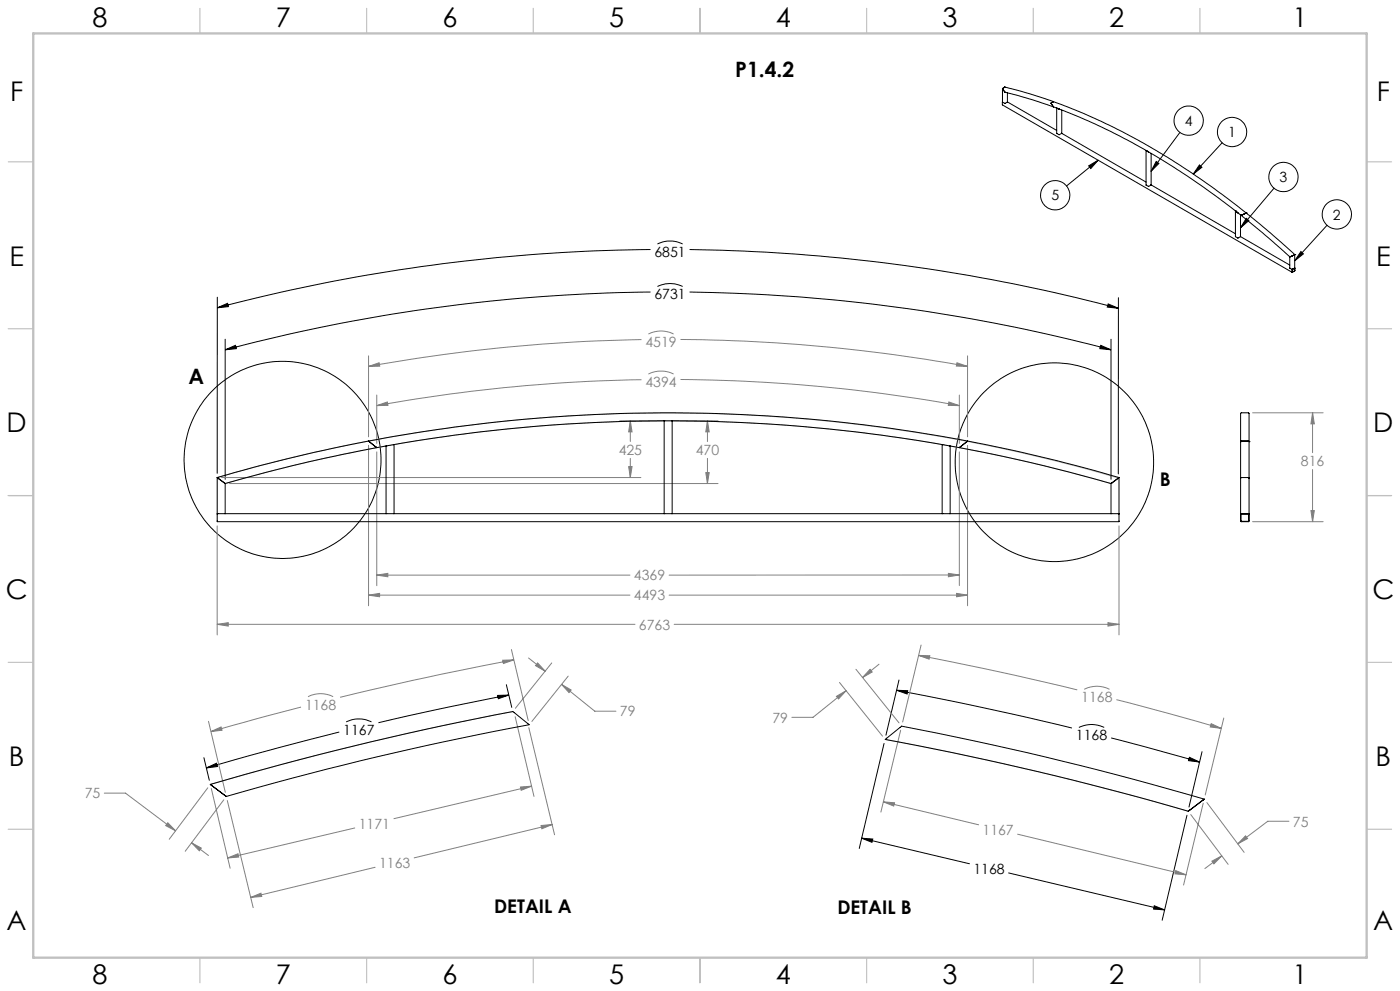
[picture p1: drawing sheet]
<svg xmlns="http://www.w3.org/2000/svg" width="420mm" height="297mm" viewBox="0 0 420 297" stroke-linecap="round" stroke-linejoin="round" font-family="sans-serif">
<g fill="none" stroke="#000" stroke-width=".3">
<path d="M354 39.7l-8.7 11.7M326.6 49.7l2.9-1.7-2.3 2.5zM329.5 48l-9.5 7.7M346.9 48.4l.8 .6-2.4 2.4zM359.8 49.4l.8 .7-2.6 2.1zM366.6 42.8l-8.6 9.4M382.2 56.4l-10.1 11.9M195.2 74.8a529.7 529.7 0 0 0-130 17.4M197.2 73.1a8.5 8.5 0 0 1 7.6 0M206.9 74.8a528.1 528.1 0 0 1 128.6 17.6M373.9 65.4l.7 .7-2.5 2.2zM390.3 75.4l.7 .7-2.6 2.1z"/>
<path d="M398.1 67.5l-9.7 10.7M65.2 89.1v52.7M65.2 92.2l3.1-1.3 .2 1zM195.2 87.5a519.4 519.4 0 0 0-127.6 17.3M197.2 85.9a8.5 8.5 0 0 1 7.6 0M206.9 87.5a520.5 520.5 0 0 1 126.4 17.3M332.5 91.1l3 1.3-3.3-.4zM335.5 89.2v52.8M67.6 101.7v41.9M67.6 104.8l3-1.3 .3 1zM330.2 103.5l3.1 1.3-3.3-.3zM333.3 101.7v41.9"/>
<path d="M101.8 219.4l-17.8 4.6-22.1 6.1M103.9 216.4a8.6 8.6 0 0 1 7.5 0M149.3 208.4l3.3-.1-3.1 1.1zM151.9 205.2l1.6 6.8M152.6 208.3l-21.7 4.4-17.4 3.9M269 206.9l3.3 .1-.2 1zM269 206.9l22 4.3 30.6 7M269.7 203.8l-3.9 16.5M323.7 218a8.6 8.6 0 0 1 7.6 0M61.2 227.1l1.6 6.8M61.9 230.1l3-1.4 .3 1zM265.2 222.8l-7.4 31.5"/>
<path d="M333.3 221.2l26.6 7.2M356.8 227l3.1 1.4-3.3-.4zM360.6 225.3l-3.9 16.6M258.5 251.2l3.3 .3-.2 .9zM258.5 251.2l32.3 7.7M356.1 244.3l-7.4 31.5M302.6 261.6l46.8 11.1M346.3 271.5l3.1 1.2-3.3-.3z"/>
<circle cx="356.6" cy="36.2" r="4.4"/>
<circle cx="369.6" cy="39.6" r="4.4"/>
<circle cx="316.6" cy="58.5" r="4.4"/>
<circle cx="385" cy="53" r="4.4"/>
<circle cx="401.1" cy="64.2" r="4.4"/>
<circle cx="84.8" cy="137.8" r="29.5"/>
<circle cx="316.3" cy="138.5" r="29.8"/>
</g>
<g fill="none" stroke="#808080" stroke-width=".3">
<path d="M110.6 109.8l3.1-1.1 .2 1zM110.6 106.6v24.3M113 118.4v14.5M192.4 101.8a502.9 502.9 0 0 0-81.8 8M192.4 113.8a492.3 492.3 0 0 0-79.4 7.8M194.5 100.1a8.2 8.2 0 0 1 7.6 0M194.5 112.1a8.5 8.5 0 0 1 7.6 0M204.2 101.7a505.4 505.4 0 0 1 86.1 8.1M204.2 113.7a488.5 488.5 0 0 1 83.6 7.9M287.1 108.7l3.2 1.1-3.4-.1zM287.8 118.4v14.5M290.3 106.6v24.3"/>
<path d="M110.6 133.5v48M113 121.6l3.2-1.1 .2 1zM113 135.4v40.1M185.9 126.1h13.3M188.6 139.8h1l-.5 3.3zM189.1 126.1l.5 3.3h-1zM189.1 126.1v6.2M189.1 137.4v5.7M201.7 126.1h13.7M212.2 126.1l.6 3.3h-1.1zM212.2 126.1v6.2M212.2 137.4v7.5"/>
<path d="M284.7 120.5l3.1 1.1-3.3-.1zM287.8 135.4v40.1M290.3 133.5v48M375.8 123.7h21.1M393.8 123.7l.5 3.3h-1zM393.8 123.7v12M65.2 157.6v32.7M66.4 143.1h125.9M68.8 144.9h146.6M211.7 141.6h1.1l-.6 3.3zM335.7 157.6v32.7M375.8 156.3h21.1"/>
<path d="M393.3 153h1l-.5 3.3zM393.8 140.7v15.6M110.6 178.4l3.3-.6v1.1zM110.6 178.4h78.4M113 172.4l3.3-.6v1.1zM113 172.4h76M200.7 178.4h89.6M284.5 171.8l3.3 .5-3.3 .6zM287 177.8l3.3 .6-3.3 .5zM287.8 172.3l-87.1 .1M65.2 187.1l3.3-.5v1zM65.2 187.1h125.3"/>
<path d="M150.8 197.9l3.4-.1-3.2 1.1zM153.4 194.7l5.1 21.3M154.2 197.8l-21.8 4.3-30.4 6.9M158.6 197.2l4.9 4M161.3 198.7l2.2 2.5-2.8-1.7zM165.5 198.7l-10.9 13.6M202.2 187.1h133.5M263.7 199.1l-4.9 4M275.6 196.4l3.3 .1-.2 1.1zM275.6 196.4l28.6 5.9 19 4.5M276.3 193.3l-5.5 23.1M332.4 186.6l3.3 .5-3.3 .5z"/>
<path d="M62.5 216.2l5.1 21.3M63.3 219.2l3-1.3 .3 1zM90.3 211.9l-27 7.3M92.4 208.8a8.2 8.2 0 0 1 7.5 0M154.6 214.8l5.6 23.9M158.6 218.1l7.8 32.1M168.5 205.1l2.8 1.7-.6 .8zM168.5 205.1l9.9 8h6.4M170.5 202.6l-10.9 13.6M250.9 208.7l2.9-1.7-2.2 2.5zM251.8 204.5l13 16.1M253.8 207l-9.9 8h-6.3"/>
<path d="M256.8 200.6l12.9 16M261 200.6l.7 .8-2.9 1.7zM270.2 218.9l-5.9 24.5M325.3 206.6a8.3 8.3 0 0 1 7.5 0M334.9 209.7l31.5 8.6M363.4 216.9l3 1.4-3.3-.4zM367.1 215.2l-5.5 23.1M31.3 237.7h6.3l15.1 11.3M62.3 236.1l-11.5 15.4M63.4 236.3l5.6 23.9M67.1 239.7l-11.5 15.4M68.2 239.9l7.8 32.1"/>
<path d="M156.1 235.9l3.4-.3-3.1 1.3zM159.5 235.6l-41.3 9.8M50.3 246.6l2.4 2.4-3-1.6zM57.5 252.6l2.9 1.6-.6 .8zM57.5 252.6l5 3.8M68.3 257.1l3.1-1.2 .2 1zM106.4 248.1l-38.1 9M112.5 259.9l-37.3 9.1M162.3 247.4l3.3-.3-3 1.3zM165.6 247.1l-41.4 10M265 240.3l3.4 .3-.3 1zM265 240.3l28.6 6.9"/>
<path d="M305.3 250l50.5 12.2M357.2 244.1l11.2 14.9M361 240.7l-5.9 24.6M362.1 240.5l11.1 14.9M363.6 258.1l2.9-1.6-2.3 2.4zM366.5 256.5l-5 3.8M373.7 250.5l.6 .8-3 1.6zM386.7 246.1h-6.4l-9 6.8M75.2 269l3.1-1.3 .2 1zM352.7 260.9l3.1 1.3-3.3-.3z"/>
</g>
<path d="M65.2 143.1a480.1 480.1 0 0 1 270.3 .2M67.6 144.9a478.8 478.8 0 0 1 265.7 0M153.8 213.3a967.8 967.8 0 0 0-90.7 21.8M265.5 221.6a958.5 958.5 0 0 1 90.9 21.5" fill="none" stroke="#c0c0c0" stroke-width=".3"/>
<g fill="none" stroke="#c0c0c0" stroke-width=".35">
<path d="M60 2.5v7.5M110 2.5v7.5M160 2.5v7.5M210 2.5v7.5M260 2.5v7.5M310 2.5v7.5M360 2.5v7.5M2.5 48.5h7.5M410 48.5h7.5M2.5 98.5h7.5M410 98.5h7.5M2.5 148.5h7.5"/>
<path d="M410 148.5h7.5M2.5 198.5h7.5M410 198.5h7.5M2.5 248.5h7.5M410 248.5h7.5M60 287v7.5M110 287v7.5M160 287v7.5M210 287v7.5M260 287v7.5M310 287v7.5M360 287v7.5"/>
</g>
<path d="M10 10h400v277h-400z" fill="none" stroke="#c0c0c0" stroke-width=".7"/>
<g fill="#000">
<path d="M359.8 49.4l.8 .7-2.6 2.1zM390.3 75.4l.7 .7-2.6 2.1zM373.9 65.4l.8 .7-2.6 2.2zM346.9 48.4l.8 .6-2.4 2.4zM326.6 49.7l2.9-1.7-2.3 2.5z"/>
<path d="M332.5 91.1l3 1.3-3.3-.4zM65.2 92.2l3.1-1.3 .2 1zM330.2 103.5l3.1 1.3-3.3-.3zM67.6 104.8l3-1.3 .3 1zM149.3 208.4l3.3-.1-3.1 1.1zM61.9 230.1l3-1.4 .3 1zM258.5 251.2l3.3 .3-.2 .9zM346.3 271.5l3.1 1.2-3.3-.3zM356.8 227l3.1 1.4-3.3-.4zM269 206.9l3.3 .1-.2 1z"/>
</g>
<g fill="#808080">
<path d="M211.7 141.6h1.1l-.6 3.3zM212.2 126.1l.6 3.3h-1.1zM188.6 139.8h1l-.5 3.3zM189.1 126.1l.5 3.3h-1z"/>
<path d="M65.2 187.1l3.3-.5v1zM332.4 186.6l3.3 .5-3.3 .5zM287.1 108.7l3.2 1.1-3.4-.1zM110.6 109.8l3.1-1.1 .2 1zM284.7 120.5l3.1 1.1-3.3-.1zM113 121.6l3.2-1.1 .2 1zM113 172.4l3.3-.6v1.1zM284.5 171.8l3.3 .5-3.3 .6zM110.6 178.4l3.3-.6v1.1zM287 177.8l3.3 .6-3.3 .5zM393.8 123.7l.5 3.3h-1zM393.3 153h1l-.5 3.3zM75.2 269l3.1-1.3 .2 1zM162.3 247.4l3.3-.3-3 1.3zM68.3 257.1l3.1-1.2 .2 1zM156.1 235.9l3.4-.3-3.1 1.3zM150.8 197.9l3.4-.1-3.2 1.1zM63.3 219.2l3-1.3 .3 1zM161.3 198.7l2.2 2.5-2.8-1.7zM168.5 205.1l2.8 1.7-.6 .8zM50.3 246.6l2.4 2.4-3-1.6zM57.5 252.6l2.9 1.6-.6 .8zM363.6 258.1l2.9-1.6-2.3 2.4zM373.7 250.5l.6 .8-3 1.6zM250.9 208.7l2.9-1.7-2.2 2.5zM261 200.6l.7 .8-2.9 1.7zM265 240.3l3.4 .3-.3 1zM352.7 260.9l3.1 1.3-3.3-.3zM363.4 216.9l3 1.4-3.3-.4zM275.6 196.4l3.3 .1-.2 1.1z"/>
</g>
<g fill="none" stroke="#000" stroke-width=".3">
<path d="M300.7 31.4h.1M300.7 31.4l87 50.2M300.7 30.5l.7 .5 .8-.5M300.7 30.5v.9M300.7 26.6v3.9M300.8 26.6l.6 1 8 2.2 6.7 2.3M300.8 26.5v.1M301.4 26.1h.1M301.4 26.1l-.6 .4M301.5 26.1l7.3 2 7.3 2.4M302.2 27.8v2.7M302.2 30.5l14.8 8.6"/>
<path d="M315.3 30.9v.1M315.3 31l.7 1M316 32l.1 .1M316.1 30.5l8.7 3.4 5.6 2.5 12.6 6.5 7.2 4.2 7.1 4.6 9.4 6.6 7.1 5.5M316.1 32.1l12.5 5.1 7.1 3.5 7.9 4.3 7.9 4.7 6.3 4.2 7.9 5.5 6.6 5.1M316.1 30.5l-.8 .4M317 40h.1M317.1 32.4l.6 .3M317.7 32.7h.1M317.7 32.7l-.7-.3v7.6M318.5 40l-.7 .4-.8-.4M318.5 33v7"/>
<path d="M318.5 40l25.3 14.6M343.8 45.1v10.4l.8 .4 .7-.4M343.8 45.1l.1 .1M343.9 45.2l.7 .3M343.9 45.1l.6 .4M344.5 45.5h.1M345.3 55.4h.1M345.3 46v9.4M345.3 55.4l25.3 14.7M370.7 63.2h.1M370.7 63.2l.6 .5M371.3 63.8l-.7-.6v7.7l.8 .4 .7-.4"/>
<path d="M371.3 63.8h.1M371.3 63.7v.1M372.1 64.4v6.5M372.1 70.9l14.8 8.5M372.3 64.5h.1M372.3 64.5l6.5 5.3 8.1 7.1M372.4 64.5h.1M373 64.3l-.7 .2M373 64.3l-.6 .2M373.1 64.2l-.1 .1M373.8 63.8h.1M373.8 63.8l-.7 .4"/>
<path d="M373.8 63.8l7.4 6.1 7.2 6.4M386.9 76.9h.1M386.9 76.9v3.4M387.6 76.8l-.7 .1M387.7 76.7l-.1 .1M388.4 76.3h.1M388.4 76.3v4.8M388.4 76.3l-.7 .4M386.9 80.4l.8 .3M386.9 80.3v.1M387.7 81.6h.1M387.7 80.7v.9"/>
<path d="M388.4 81.1v.1M388.4 80.4h.1M388.4 80.4l-.7 .4v.8M388.4 80.3h.1M388.4 80.3l-.7 .4M388.4 81.2l-.7 .4M110.6 132.2a505.1 505.1 0 0 0-45.4 10.9M110.6 132.2l.2 .2M110.6 132.2a480.9 480.9 0 0 1 179.7 0l-.2 .2M110.8 132.4l2.2 1.8M113 134.2a490 490 0 0 0-45.4 10.7M115.8 133.7l-2.8 .5"/>
<path d="M115.8 133.7v20.2M118.2 133.2l-2.4 .5M118.2 133.2v20.7M199.2 126.1h2.4M199.2 126.1a477.7 477.7 0 0 0-81 7.1M199.2 126.1v27.8M201.6 126.1a478.5 478.5 0 0 1 81 7.1M201.6 126.1v27.8M282.6 133.2l2.4 .5M282.6 133.2v20.7M285 133.7l2.8 .5 2.4-1.9a458.7 458.7 0 0 1 45.5 10.8M285 133.7v20.2"/>
<path d="M288 134l-.2 .2a487.2 487.2 0 0 1 45.5 10.7M372.2 132.4v-8.5l.2-.2h2.1l.2 .2v8.5M372.2 132.4v10.9M372.2 132.4h.1M374.5 132.2l.2 .2M374.5 132.2h-2.1l-.2 .2M374.7 132.4v10.9M374.7 132.4h.1M65.2 143.1l.2 .2M65.2 153.9h2.4M65.2 153.9v2.4h270.5v-2.4M65.2 143.1v10.8"/>
<path d="M65.4 143.3l2 1.5M67.4 144.8l.2 .1M67.6 153.9h48.2M67.6 144.9v9M115.8 153.9h2.4M118.2 153.9h81M199.2 153.9h2.4M201.6 153.9h81M282.6 153.9h2.4M285 153.9h48.3M333.3 153.9h2.4M333.3 144.9v9"/>
<path d="M333.5 144.8l-.2 .1M335.5 143.3l-2 1.5M335.7 143.1l-.2 .2M335.7 143.1v10.8M372.2 143.3v10.6h.2M372.3 154.1h2.3v2.1h-2.2zM372.4 143.1l-.2 .2M372.4 153.9l-.2 .2 .1 2.2 2.4-.1v-2.1l-.2-.2M372.4 153.9h2.1M372.4 143.1h2.1M374.5 143.1l.2 .2M374.7 143.3v10.6h-.2"/>
<path d="M63.1 235.1l.4 .3M63.1 235.1a900.8 900.8 0 0 1 90.9-21.7l4.7 3.8a954.1 954.1 0 0 0-90.8 21.5M63.5 235.4l4 3M67.5 238.4l.4 .3M360.9 239.8l-4 3M361.3 239.5a991 991 0 0 0-90.8-21.9l-4.9 4a941.5 941.5 0 0 1 90.9 21.5l.4-.3M361.3 239.5l-.4 .3M356.9 242.8l-.4 .3"/>
</g>
<g font-size="8.1">
<text x="27.8" y="8">8</text>
<text x="82.8" y="8">7</text>
<text x="132.8" y="8">6</text>
<text x="182.8" y="8">5</text>
<text x="232.8" y="8">4</text>
<text x="282.8" y="8">3</text>
<text x="332.8" y="8">2</text>
<text x="387.8" y="8">1</text>
<text x="3" y="30.4">F</text>
<text x="413" y="30.4">F</text>
<text x="2.8" y="79.6">E</text>
<text x="412.8" y="79.6">E</text>
<text x="2" y="129.6">D</text>
<text x="412" y="129.6">D</text>
<text x="1.7" y="179.6">C</text>
<text x="411.7" y="179.6">C</text>
<text x="2.7" y="229.6">B</text>
<text x="412.7" y="229.6">B</text>
<text x="2" y="278.9">A</text>
<text x="412" y="278.9">A</text>
<text x="27.8" y="295">8</text>
<text x="82.8" y="295">7</text>
<text x="132.8" y="295">6</text>
<text x="182.8" y="295">5</text>
<text x="232.8" y="295">4</text>
<text x="282.8" y="295">3</text>
<text x="332.8" y="295">2</text>
<text x="387.8" y="295">1</text>
</g>
<g font-size="6.3">
<text x="220.5" y="23">P1.4.2</text>
<text x="56.5" y="115.2">A</text>
</g>
<g font-size="5.6">
<text x="347.9" y="145.5">B</text>
<text x="148.2" y="273.7">DETAIL A</text>
<text x="251.2" y="273.9">DETAIL B</text>
</g>
<g font-size="4.2">
<text x="355.4" y="37.7">4</text>
<text x="368.5" y="41.1">1</text>
<text x="383.9" y="54.6">3</text>
<text x="315.4" y="60.1">5</text>
<text x="399.9" y="65.8">2</text>
<text x="196.3" y="77">6851</text>
<text x="196.3" y="89.7">6731</text>
<text x="103" y="220.2">1167</text>
<text x="322.8" y="221.9">1168</text>
<text x="292" y="261.8">1168</text>
</g>
<g font-size="4.2" fill="#808080">
<text x="193.6" y="104">4519</text>
<text x="193.6" y="116">4394</text>
<text x="185.6" y="136.4">425</text>
<text x="208.7" y="136.4">470</text>
<text x="390.3" y="139.8">816</text>
<text x="190.2" y="173.9">4369</text>
<text x="190.2" y="179.9">4493</text>
<text x="191.7" y="188.7">6763</text>
<text x="91.5" y="212.6">1168</text>
<text x="186" y="214.7">79</text>
<text x="324.4" y="210.4">1168</text>
<text x="231.7" y="216.6">79</text>
<text x="25.4" y="239.3">75</text>
<text x="107.6" y="248.3">1171</text>
<text x="294.8" y="250.2">1167</text>
<text x="387.9" y="247.7">75</text>
<text x="113.7" y="260.1">1163</text>
</g>
</svg>
